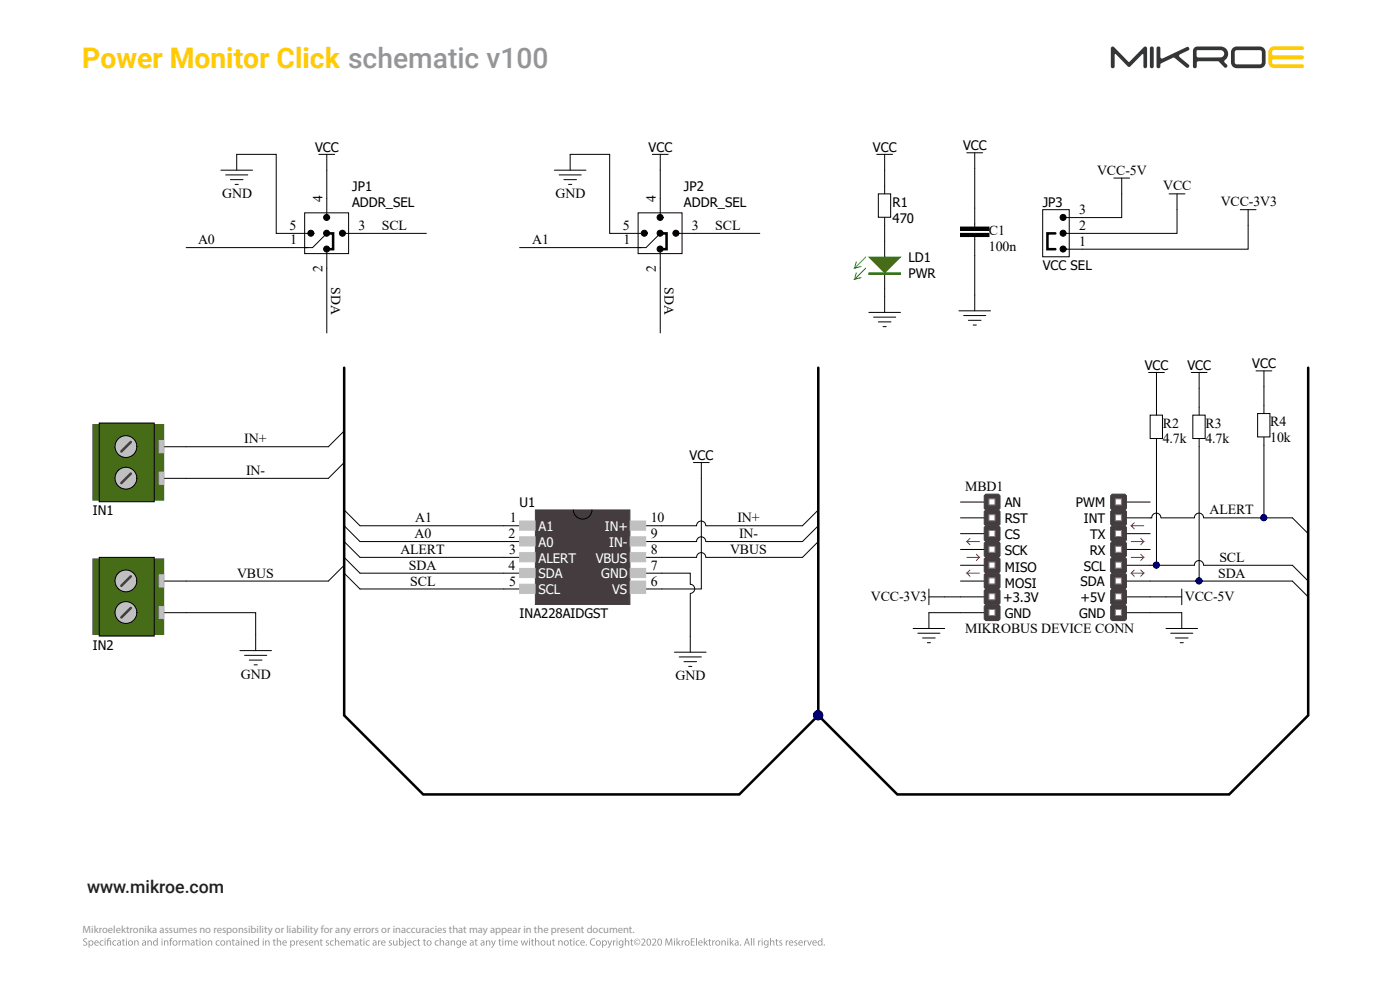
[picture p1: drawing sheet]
<svg xmlns="http://www.w3.org/2000/svg" width="420mm" height="297mm" viewBox="0 0 420 297" stroke-linecap="round" stroke-linejoin="round" font-family="sans-serif">
<path d="M381 14.4l1.3-.5h8.4a.54 .54 0 0 1 .5 .5 .54 .54 0 0 1-.5 .6h-8.6a.9 .9 0 0 0-.5 .8 .9 .9 0 0 0 .5 .8h8.6a.58 .58 0 0 1 .5 .6 .58 .58 0 0 1-.5 .6h-8.6a.8 .8 0 0 0-.5 .8 .8 .8 0 0 0 .7 .7h8.4a.55 .55 0 0 1 .5 .5 .55 .55 0 0 1-.5 .6h-8.4a1.74 1.74 0 0 1-1.8-1.8v-3.3z" fill-rule="evenodd" fill="#ffcc06"/>
<path d="M359 15.1l7.2-.1a1.09 1.09 0 0 1 1.1 1.1 1.09 1.09 0 0 1-1.1 1.1h-6.9l-.3-.5zM358.4 14.2l-.5 1.1v4.6a.58 .58 0 0 0 .6 .5 .58 .58 0 0 0 .5-.5l.1-1.2 .3-.3 6.3 .1a4 4 0 0 0 2.1 1.8l.4-.5-.4-.7a.72 .72 0 0 1-.5-.6 .72 .72 0 0 1 .5-.7 2.22 2.22 0 0 0 .5-2.5 2.22 2.22 0 0 0-2.1-1.4h-6.9zM347.1 14.1l-.1 5.8a.58 .58 0 0 0 .5 .5 .58 .58 0 0 0 .6-.5v-.7l.3-.2 3.7-1.7 3.8 2.9a.57 .57 0 0 0 .7-.1 .57 .57 0 0 0 0-.7l-2.7-2.3-.2-.4 .3-.4 2.5-1.2a.56 .56 0 0 0 .2-.7 .56 .56 0 0 0-.7-.3l-7.3 3.5-.6-.4v-3l-.5-.3zM345.1 14.1l-.1 5.8a.58 .58 0 0 0 .5 .5 .58 .58 0 0 0 .6-.5v-5.5l-.3-.4zM369.8 14.4l.9-.4 7.2-.1a1.74 1.74 0 0 1 1.8 1.8v3a1.74 1.74 0 0 1-1.8 1.7h-6.8a1.74 1.74 0 0 1-1.8-1.7v-3.4zM370.6 15.2l-.2 .5v3l.3 .5 7.2 .1 .6-.3 .1-3.3-.4-.6-7.1-.1zM333.4 14.1l-.1 .4v5.4a.58 .58 0 0 0 .5 .5 .58 .58 0 0 0 .6-.5v-3.5l.3-.2 3.6 3.7 .4 .2 4.2-3.9 .1 3.7a.55 .55 0 0 0 .6 .5 .55 .55 0 0 0 .5-.5v-5.4l-.3-.5-.6 .1-4.5 4.5-4.5-4.5-.4-.2z" fill-rule="evenodd" fill="#343537"/>
<path d="M247.1 283.2a.2 .2 0 0 1 .4 0 .2 .2 0 0 1-.4 0zM245.8 282.1l-.2 .2a.55 .55 0 0 0 0 .6 .55 .55 0 0 0 .6 .3l.2-.4a.52 .52 0 0 0-.1-.6 .52 .52 0 0 0-.5-.1zM245.5 282l.5-.2 .4 .2v-.9h.3v2.3h-.2v-.3a.74 .74 0 0 1-1.2 0 .74 .74 0 0 1 .2-1.1zM244.2 282.1l-.2 .4h.8l-.2-.4zM243.9 282.1a.67 .67 0 0 1 .8-.2 .67 .67 0 0 1 .3 .8h-1a.59 .59 0 0 0 .9 .4l.1 .2a.84 .84 0 0 1-1.1-.1 .84 .84 0 0 1 0-1.1zM242.1 281.8h.3l.4 1.3 .5-1.3h.3l-.6 1.6h-.3zM241.2 281.8h.2v.3l.6-.3v.3l-.5 .3v1h-.3zM240 282.1l-.2 .4h.8l-.2-.4zM239.7 282.1a.67 .67 0 0 1 .8-.2 .67 .67 0 0 1 .3 .8h-1a.59 .59 0 0 0 .9 .4l.1 .2a.84 .84 0 0 1-1.1-.1 .84 .84 0 0 1 0-1.1zM238.3 282l.5-.2 .4 .1-.7 .3a.69 .69 0 0 1 .5 1.2l-.8-.1 .1-.2 .4 .1 .3-.2-.7-.6zM237.1 282.1l-.2 .4h.8l-.1-.4zM236.8 282.1a.67 .67 0 0 1 .9-.2 .67 .67 0 0 1 .3 .8h-1.1a.59 .59 0 0 0 1 .4v.2a.84 .84 0 0 1-1.1-.1 .84 .84 0 0 1 0-1.1zM235.7 281.8h.3v.3l.5-.3v.3l-.5 .3v1h-.3zM233.8 282l.5-.2 .4 .1-.7 .3a.69 .69 0 0 1 .5 1.2l-.8-.1 .1-.2 .3 .1 .3-.2-.6-.6zM232.8 281.5l.3-.1v.4h.4v.3h-.4v.9l.4 .4h-.4l-.2-.3-.1-1h-.2zM231 281.1h.3v1a.55 .55 0 0 1 1 0v1.3h-.3v-1.1l-.3-.3-.4 .3v1.1h-.3zM229.6 282.1l-.1 .2a.57 .57 0 0 0 .4 .9l.4-.4a.51 .51 0 0 0-.1-.6 .51 .51 0 0 0-.6-.1zM229.3 282l.5-.2 .5 .3v-.3h.3v1.4a.81 .81 0 0 1-.4 .8 .81 .81 0 0 1-.9-.1v-.2a.57 .57 0 0 0 .7 .1 .57 .57 0 0 0 .3-.7 .72 .72 0 0 1-1.1 0 .72 .72 0 0 1 .1-1.1zM228.5 281.8h.3v1.6h-.3zM228.5 281.3h.3v.2h-.3zM227.4 281.8h.3v.3l.5-.3v.3l-.5 .3v1h-.3zM226 281.1h.3v2.3h-.3zM225.3 281.1h.3v2.3h-.3zM224.1 281.5l-.3 1h.6zM223.9 281.2h.4l.7 2.2h-.3l-.2-.7h-.8l-.2 .7h-.3zM221.9 283.2a.2 .2 0 0 1 .4 0 .2 .2 0 0 1-.4 0zM220.7 282.7l-.1 .2a.33 .33 0 0 0 .4 .3 .33 .33 0 0 0 .3-.3v-.3zM220.5 281.9l.5-.1 .4 .2 .2 1.4-.3-.2a.49 .49 0 0 1-.7 .1 .49 .49 0 0 1 0-.8l.7-.1v-.2l-.4-.2-.4 .1zM218.9 281.1h.3v1.5l.6-.8h.3l-.6 .7 .7 .9h-.3l-.5-.8-.2 .8h-.3zM218.2 281.8h.3v1.6h-.3zM218.2 281.3h.3v.2h-.3zM216.4 281.8h.3v.3a.57 .57 0 0 1 .7-.3 .57 .57 0 0 1 .3 .7v.9h-.2l-.1-1.1-.5-.2-.2 .3v1h-.3zM214.9 282.6a.54 .54 0 0 0 1 0 .54 .54 0 0 0-1 0zM214.5 282.6a.8 .8 0 0 1 1.6 0 .8 .8 0 0 1-1.6 0zM213.7 281.8h.2v.3l.5-.3v.3l-.4 .3v1h-.3zM212.7 281.5l.3-.1v.4h.4v.3h-.4v.9l.4 .4h-.5l-.2-.3v-1h-.2zM211.1 281.1h.3v1.5l.6-.8h.3l-.5 .7 .6 .9h-.3l-.5-.8-.2 .8h-.3zM209.9 282.1l-.2 .4h.8l-.1-.4zM209.6 282.1a.67 .67 0 0 1 .9-.2 .67 .67 0 0 1 .3 .8h-1.1a.59 .59 0 0 0 1 .4v.2a.84 .84 0 0 1-1.1-.1 .84 .84 0 0 1 0-1.1zM208.8 281.1h.3v2.3h-.3zM207.2 281.2h1.2v.3h-.9v.7h.9v.2h-.9v.8h1v.2h-1.3zM205.7 282.6a.54 .54 0 0 0 1 0 .54 .54 0 0 0-1 0zM205.3 282.6a.8 .8 0 0 1 1.6 0 .8 .8 0 0 1-1.6 0zM204.5 281.8h.2v.3l.5-.3v.3l-.4 .3v1h-.3zM202.9 281.1h.3v1.5l.6-.8h.4l-.6 .7 .6 .9h-.3l-.5-.8-.2 .8h-.3zM202.2 281.8h.3v1.6h-.3zM202.2 281.3h.3v.2h-.3zM199.7 281.2h.4l.5 1.8 .7-1.8h.3l.2 2.2h-.3l-.1-1.9-.7 1.9h-.2l-.6-1.9-.1 1.9h-.2zM197.7 281.6a.9 .9 0 0 0-.3 .9 .9 .9 0 0 0 .7 .6 .92 .92 0 0 0-.4-1.5zM197.4 281.6a.63 .63 0 0 1 .7-.3 .63 .63 0 0 1 .4 .6 .93 .93 0 0 1 .1 1 .93 .93 0 0 1-1 .4l-.4-.9zM195.6 281.5a.74 .74 0 0 1 1.2 .1 .74 .74 0 0 1-.4 1.1l-.4 .5h.9v.2h-1.3l.8-1a.49 .49 0 0 0 .1-.8 .49 .49 0 0 0-.8 .1zM194.5 281.6a.9 .9 0 0 0-.4 .9 .9 .9 0 0 0 .7 .6 .92 .92 0 0 0-.3-1.5zM194.1 281.6a.63 .63 0 0 1 .7-.3 .63 .63 0 0 1 .5 .6 .93 .93 0 0 1 0 1 .93 .93 0 0 1-1 .4l-.4-.9zM192.4 281.5a.74 .74 0 0 1 1.1 .1 .74 .74 0 0 1-.3 1.1l-.5 .5h1v.2h-1.4l.8-1a.49 .49 0 0 0 .1-.8 .49 .49 0 0 0-.7 .1zM190.8 281.9l.4-.2 .3 .2a.47 .47 0 0 0-.6 .1 .47 .47 0 0 0 0 .6 .47 .47 0 0 0 .6 .1 .55 .55 0 0 1-.8 0 .55 .55 0 0 1 .1-.8zM190.3 282.3a.85 .85 0 0 0 1.7 0 .85 .85 0 0 0-1.7 0zM190.1 282.3a1 1 0 0 1 2 0 1 1 0 0 1-2 0zM189.3 281.5l.3-.1v.4h.4v.3h-.4v.9l.3 .4h-.4l-.2-.3v-1h-.3zM187.5 281.1h.3v1a.55 .55 0 0 1 .9 0l.1 1.3h-.3v-1.1l-.4-.3-.3 .3v1.1h-.3zM186.1 282.1l-.2 .2a.57 .57 0 0 0 .4 .9l.4-.4a.51 .51 0 0 0 0-.6 .51 .51 0 0 0-.6-.1zM185.8 282l.5-.2 .5 .3v-.3h.2v1.4a.81 .81 0 0 1-.4 .8 .81 .81 0 0 1-.9-.1l.1-.2a.57 .57 0 0 0 .7 .1 .57 .57 0 0 0 .2-.7 .72 .72 0 0 1-1.1 0 .72 .72 0 0 1 .2-1.1zM185 281.8h.2v1.6h-.2zM185 281.3h.2v.2h-.2zM183.9 281.8h.2l.1 .3 .5-.3v.3l-.5 .3v1h-.3zM182.2 281.8h.3l.4 1.3 .5-1.3h.3l-.7 1.8-.6 .5-.1-.3 .5-.5zM181 282.2l-.1 .2a.48 .48 0 0 0 .2 .7 .48 .48 0 0 0 .6-.2 .55 .55 0 0 0 0-.6 .55 .55 0 0 0-.5-.2zM180.6 281.8h.3v.3a.72 .72 0 0 1 1 0 .72 .72 0 0 1 0 1 .72 .72 0 0 1-1 .1v.8h-.3zM179.1 282.6a.54 .54 0 0 0 1 0 .54 .54 0 0 0-1 0zM178.7 282.6a.8 .8 0 0 1 1.6 0 .8 .8 0 0 1-1.6 0zM177.4 281.4l.9-.2 .3 .1-.1 .2a.88 .88 0 0 0-1.2 .8 .88 .88 0 0 0 1.2 .8l.1 .2a1.12 1.12 0 0 1-1.5-.4 1.12 1.12 0 0 1 .3-1.5zM175.7 283.2a.2 .2 0 0 1 .4 0 .2 .2 0 0 1-.4 0zM174.5 282.1l-.1 .4h.8l-.2-.4zM174.3 282.1a.67 .67 0 0 1 .8-.2 .67 .67 0 0 1 .3 .8h-1.1a.59 .59 0 0 0 1 .4v.2a.84 .84 0 0 1-1-.1 .84 .84 0 0 1 0-1.1zM172.9 282l.6-.2 .4 .1-.1 .2a.58 .58 0 0 0-.8 .5 .58 .58 0 0 0 .8 .5l.1 .2a.81 .81 0 0 1-1.1-.2 .81 .81 0 0 1 .1-1.1zM172 281.8h.3v1.6h-.3zM172.1 281.3h.2v.2h-.2zM171.1 281.5l.2-.1v.4h.4v.3h-.4l.1 .9 .3 .4h-.4l-.2-.3v-1h-.3zM169.4 282.6a.55 .55 0 0 0 1.1 0 .55 .55 0 0 0-1.1 0zM169.1 282.6a.78 .78 0 0 1 1.5 0 .78 .78 0 0 1-1.5 0zM167.5 281.8h.2v.3a.57 .57 0 0 1 .7-.3 .57 .57 0 0 1 .4 .7v.9h-.3v-1.1l-.5-.2-.2 .3v1h-.3zM165.8 281.5l.3-.1v.4h.4v.3h-.4v.9l.4 .4h-.4l-.2-.3-.1-1h-.2zM164 281.8h.3v1.2l.3 .2 .4-.3v-1.1h.3v1.6h-.2v-.3l-.6 .3-.3-.1zM162.4 282.6a.55 .55 0 0 0 1.1 0 .55 .55 0 0 0-1.1 0zM162.1 282.6a.8 .8 0 0 1 1.6 0 .8 .8 0 0 1-1.6 0zM160.5 281.1h.3v1a.55 .55 0 0 1 1 0v1.3h-.3v-1.1l-.3-.3-.4 .3v1.1h-.3zM159.5 281.5l.3-.1v.4h.4v.3h-.4v.9l.4 .4h-.4l-.3-.3v-1h-.2zM158.7 281.8h.3v1.6h-.3zM158.7 281.3h.3v.2h-.3zM156.2 281.8h.3l.3 1.3 .4-1.3h.2l.4 1.3 .4-1.3h.2l-.5 1.6h-.2l-.4-1.3-.4 1.3h-.2zM154.5 282.1l-.2 .4h.8l-.2-.4zM154.2 282.1a.67 .67 0 0 1 .8-.2 .67 .67 0 0 1 .4 .8h-1.1a.59 .59 0 0 0 .9 .4l.1 .2a.84 .84 0 0 1-1.1-.1 .84 .84 0 0 1 0-1.1zM151.5 281.8h.2v.3a.52 .52 0 0 1 .5-.3 .52 .52 0 0 1 .4 .3l.4-.3 .5 .1 .2 1.5h-.3v-1.1l-.3-.3-.4 .3v1.1h-.3v-1.2l-.3-.2-.3 .3-.1 1.1h-.2zM150.7 281.8h.3v1.6h-.3zM150.7 281.3h.3v.2h-.3zM149.7 281.5l.3-.1v.4h.4v.3h-.4v.9l.4 .4h-.4l-.2-.3-.1-1h-.2zM147.3 281.8h.3l.4 1.3 .5-1.3h.2l-.6 1.8-.6 .5-.1-.3 .5-.5zM145.8 281.8h.2v.3a.57 .57 0 0 1 .7-.3 .57 .57 0 0 1 .4 .7v.9h-.3v-1.1l-.5-.2-.2 .3v1h-.3zM144.5 282.7l-.1 .2a.33 .33 0 0 0 .4 .3 .33 .33 0 0 0 .3-.3v-.3zM144.2 281.9l.6-.1 .4 .2 .2 1.4-.3-.2a.49 .49 0 0 1-.8 .1 .49 .49 0 0 1 .1-.8l.7-.1-.1-.2-.3-.2-.4 .1zM142.6 281.5l.3-.1v.4h.4v.3h-.4v.9l.4 .4h-.5l-.2-.3v-1h-.2zM141.3 282.7l-.1 .2a.33 .33 0 0 0 .3 .3 .33 .33 0 0 0 .3-.3v-.3zM141 281.9l.5-.1 .5 .2 .1 1.4-.3-.2a.49 .49 0 0 1-.7 .1 .49 .49 0 0 1 0-.8l.7-.1v-.2l-.3-.2-.4 .1zM139.1 282.1l-.2 .4h.8l-.1-.4zM138.8 282.1a.67 .67 0 0 1 .9-.2 .67 .67 0 0 1 .3 .8h-1.1a.59 .59 0 0 0 1 .4v.2a.84 .84 0 0 1-1.1-.1 .84 .84 0 0 1 0-1.1zM137.4 282.1l-.2 .2a.57 .57 0 0 0 .4 .9l.4-.4a.51 .51 0 0 0-.1-.6 .51 .51 0 0 0-.5-.1zM137.1 282l.5-.2 .4 .3 .1-.3h.2v1.4a.81 .81 0 0 1-.4 .8 .81 .81 0 0 1-.9-.1l.1-.2a.57 .57 0 0 0 .7 .1 .57 .57 0 0 0 .2-.7 .72 .72 0 0 1-1.1 0 .72 .72 0 0 1 .2-1.1zM135.2 281.8h.2l.1 .3a.57 .57 0 0 1 .6-.3 .57 .57 0 0 1 .4 .7v.9h-.3v-1.1l-.5-.2-.2 .3v1h-.3zM133.9 282.7l-.1 .2a.33 .33 0 0 0 .4 .3 .33 .33 0 0 0 .3-.3v-.3zM133.7 281.9l.5-.1 .4 .2 .2 1.4-.3-.2a.49 .49 0 0 1-.7 .1 .49 .49 0 0 1 0-.8l.7-.1v-.2l-.4-.2-.4 .1zM131.9 281.1h.3v1a.55 .55 0 0 1 1 0v1.3h-.2l-.1-1.1-.3-.3-.4 .3v1.1h-.3zM130.6 282l.6-.2 .4 .1-.1 .2a.58 .58 0 0 0-.8 .5 .58 .58 0 0 0 .8 .5l.1 .2a.81 .81 0 0 1-1.1-.2 .81 .81 0 0 1 .1-1.1zM128.3 282.6a.54 .54 0 0 0 1 0 .54 .54 0 0 0-1 0zM127.9 282.6a.8 .8 0 0 1 1.6 0 .8 .8 0 0 1-1.6 0zM127.1 281.5l.3-.1v.4h.4v.3h-.4v.9l.4 .4h-.5l-.2-.3v-1h-.2zM125.4 281.5l.3-.1v.4h.4v.3h-.4v.9l.3 .4h-.4l-.2-.3v-1h-.2zM124 282l.6-.2 .4 .1-.1 .2a.58 .58 0 0 0-.9 .5 .58 .58 0 0 0 .9 .5l.1 .2a.81 .81 0 0 1-1.1-.2 .81 .81 0 0 1 .1-1.1zM122.6 282.1l-.2 .4h.8l-.1-.4zM122.4 282.1a.67 .67 0 0 1 .8-.2 .67 .67 0 0 1 .3 .8h-1.1a.59 .59 0 0 0 1 .4v.2a.84 .84 0 0 1-1.1-.1 .84 .84 0 0 1 .1-1.1zM121.6 281.3h.2v.2h-.3zM121.5 281.8h.3v1.7l-.2 .4-.4 .1 .3-.6zM120.1 282.2l-.1 .2a.52 .52 0 0 0 .1 .6 .52 .52 0 0 0 .6 .1l.1-.2a.55 .55 0 0 0 0-.6 .55 .55 0 0 0-.6-.2zM119.7 281.1h.3v1a.71 .71 0 0 1 1 0 .71 .71 0 0 1-.1 1 .71 .71 0 0 1-1 0v.3h-.2zM117.9 281.8h.3v1.2l.4 .2 .3-.3 .1-1.1h.2v1.6h-.2v-.3l-.5 .3-.4-.1zM116.7 282l.5-.2 .3 .1-.6 .3a.69 .69 0 0 1 .4 1.2l-.7-.1v-.2l.4 .1 .3-.2-.6-.6zM114.8 282.1l-.2 .4h.8l-.1-.4zM114.5 282.1a.67 .67 0 0 1 .8-.2 .67 .67 0 0 1 .4 .8h-1.1a.59 .59 0 0 0 .9 .4l.1 .2a.84 .84 0 0 1-1.1-.1 .84 .84 0 0 1 0-1.1zM113.4 281.8h.2l.1 .3 .5-.3v.3l-.5 .3v1h-.3zM112.1 282.7l-.1 .2a.33 .33 0 0 0 .4 .3 .33 .33 0 0 0 .3-.3v-.3zM111.9 281.9l.5-.1 .5 .2 .1 1.4-.3-.2a.49 .49 0 0 1-.7 .1 .49 .49 0 0 1 0-.8l.7-.1v-.2l-.4-.2-.4 .1zM109.9 282l.6-.2 .4 .1-.1 .2a.58 .58 0 0 0-.8 .5 .58 .58 0 0 0 .8 .5l.1 .2a.81 .81 0 0 1-1.1-.2 .81 .81 0 0 1 .1-1.1zM109 281.8h.3v1.6h-.3zM109.1 281.3h.2v.2h-.2zM108.1 281.5l.2-.1v.4h.4v.3h-.4l.1 .9 .3 .4h-.4l-.2-.3v-1h-.3zM106.7 282.7l-.1 .2a.33 .33 0 0 0 .4 .3 .33 .33 0 0 0 .3-.3v-.3zM106.5 281.9l.5-.1 .4 .2 .2 1.4-.3-.2a.49 .49 0 0 1-.7 .1 .49 .49 0 0 1 0-.8l.7-.1v-.2l-.4-.2-.4 .1zM103.8 281.8h.3v.3a.52 .52 0 0 1 .5-.3 .52 .52 0 0 1 .4 .3l.3-.3 .6 .1 .1 1.5h-.2l-.1-1.1-.3-.3-.3 .3v1.1h-.3v-1.2l-.3-.2-.4 .3v1.1h-.3zM102.6 282.1l-.2 .4h.8l-.1-.4zM102.3 282.1a.67 .67 0 0 1 .8-.2 .67 .67 0 0 1 .4 .8h-1.1a.59 .59 0 0 0 1 .4v.2a.84 .84 0 0 1-1.1-.1 .84 .84 0 0 1 0-1.1zM100.5 281.1h.3v1a.55 .55 0 0 1 .9 0l.1 1.3h-.3v-1.1l-.3-.3-.4 .3v1.1h-.3zM99.2 282l.6-.2 .4 .1-.1 .2a.58 .58 0 0 0-.9 .5 .58 .58 0 0 0 .9 .5l.1 .2a.81 .81 0 0 1-1.1-.2 .81 .81 0 0 1 .1-1.1zM97.8 282l.5-.2 .3 .1-.6 .3a.69 .69 0 0 1 .4 1.2l-.7-.1 .1-.2 .3 .1 .3-.2-.6-.6zM96.1 281.5l.3-.1v.4h.4v.3h-.4v.9l.4 .4h-.4l-.2-.3-.1-1h-.2zM94.3 281.8h.3v.3a.57 .57 0 0 1 .7-.3 .57 .57 0 0 1 .3 .7v.9h-.2l-.1-1.1-.5-.2-.2 .3v1h-.3zM93.1 282.1l-.2 .4h.8l-.1-.4zM92.8 282.1a.67 .67 0 0 1 .8-.2 .67 .67 0 0 1 .4 .8h-1.1a.59 .59 0 0 0 .9 .4l.1 .2a.84 .84 0 0 1-1.1-.1 .84 .84 0 0 1 0-1.1zM91.5 282l.4-.2 .4 .1-.6 .3a.69 .69 0 0 1 .4 1.2l-.7-.1v-.2l.4 .1 .3-.2-.6-.6zM90.2 282.1l-.2 .4h.9l-.2-.4zM90 282.1a.67 .67 0 0 1 .8-.2 .67 .67 0 0 1 .3 .8h-1.1a.59 .59 0 0 0 1 .4v.2a.84 .84 0 0 1-1-.1 .84 .84 0 0 1 0-1.1zM88.9 281.8h.2v.3l.5-.3v.3l-.4 .3v1h-.3zM87.5 282.2l-.1 .2a.48 .48 0 0 0 .2 .7 .48 .48 0 0 0 .6-.2 .55 .55 0 0 0 0-.6 .55 .55 0 0 0-.6-.2zM87.1 281.8h.2v.3a.72 .72 0 0 1 1 0 .72 .72 0 0 1 0 1 .72 .72 0 0 1-.9 .1v.8h-.3zM85.2 282.1l-.2 .4h.8l-.2-.4zM84.9 282.1a.67 .67 0 0 1 .8-.2 .67 .67 0 0 1 .3 .8h-1a.59 .59 0 0 0 .9 .4l.1 .2a.84 .84 0 0 1-1.1-.1 .84 .84 0 0 1 0-1.1zM83 281.1h.3v1a.55 .55 0 0 1 1 0l.1 1.3h-.3l-.1-1.1-.3-.3-.4 .3v1.1h-.3zM82.1 281.5l.2-.1v.4h.4v.3h-.4l.1 .9 .3 .4h-.4l-.2-.3v-1h-.3zM79.5 281.8h.3v.3a.57 .57 0 0 1 .7-.3 .57 .57 0 0 1 .4 .7v.9h-.3v-1.1l-.5-.2-.3 .3v1h-.2zM78.8 281.8h.3v1.6h-.3zM78.8 281.3h.3v.2h-.3zM76.7 282.1l-.1 .2a.55 .55 0 0 0 0 .6 .55 .55 0 0 0 .6 .3l.2-.4a.52 .52 0 0 0-.1-.6 .52 .52 0 0 0-.6-.1zM76.4 282l.5-.2 .5 .2v-.9h.3v2.3h-.3v-.3a.74 .74 0 0 1-1.1 0 .74 .74 0 0 1 .1-1.1zM75.1 282.1l-.2 .4h.8l-.1-.4zM74.8 282.1a.67 .67 0 0 1 .9-.2 .67 .67 0 0 1 .3 .8h-1.1a.59 .59 0 0 0 1 .4v.2a.84 .84 0 0 1-1.1-.1 .84 .84 0 0 1 0-1.1zM73 281.8h.2l.1 .3a.57 .57 0 0 1 .6-.3 .57 .57 0 0 1 .4 .7v.9h-.3v-1.1l-.5-.2-.2 .3v1h-.3zM72.3 281.8h.2v1.6h-.2zM72.3 281.3h.2v.2h-.2zM71 282.7l-.1 .2a.33 .33 0 0 0 .3 .3 .33 .33 0 0 0 .3-.3v-.3zM70.7 281.9l.5-.1 .5 .2 .1 1.4-.2-.2a.49 .49 0 0 1-.8 .1 .49 .49 0 0 1 0-.8l.7-.1v-.2l-.3-.2-.4 .1zM69.7 281.5l.3-.1v.4h.4v.3h-.4v.9l.4 .4h-.4l-.2-.3-.1-1h-.2zM67.9 281.8h.3v.3a.57 .57 0 0 1 .7-.3 .57 .57 0 0 1 .3 .7v.9h-.2l-.1-1.1-.5-.2-.2 .3v1h-.3zM66.4 282.6a.54 .54 0 0 0 1 0 .54 .54 0 0 0-1 0zM66 282.6a.8 .8 0 0 1 1.6 0 .8 .8 0 0 1-1.6 0zM64.9 282l.6-.2 .4 .1-.1 .2a.58 .58 0 0 0-.8 .5 .58 .58 0 0 0 .8 .5l.1 .2a.81 .81 0 0 1-1.1-.2 .81 .81 0 0 1 .1-1.1zM62.3 281.8h.3v.3a.57 .57 0 0 1 .7-.3 .57 .57 0 0 1 .4 .7v.9h-.3l-.1-1.1-.4-.2-.3 .3v1h-.3zM60.8 282.6a.55 .55 0 0 0 1.1 0 .55 .55 0 0 0-1.1 0zM60.4 282.6a.8 .8 0 0 1 1.6 0 .8 .8 0 0 1-1.6 0zM59.9 281.8h.2v1.6h-.2zM59.9 281.3h.2v.2h-.2zM58.9 281.5l.2-.1v.4h.4v.3h-.4l.1 .9 .3 .4h-.4l-.2-.3v-1h-.3zM57.6 282.7l-.1 .2a.33 .33 0 0 0 .3 .3 .33 .33 0 0 0 .3-.3v-.3zM57.3 281.9l.5-.1 .5 .2 .1 1.4-.3-.2a.49 .49 0 0 1-.7 .1 .49 .49 0 0 1 0-.8l.7-.1v-.2l-.4-.2-.4 .1zM54.6 281.8h.3v.3a.52 .52 0 0 1 .5-.3 .52 .52 0 0 1 .4 .3l.3-.3 .6 .1 .1 1.5h-.2l-.1-1.1-.3-.3-.3 .3v1.1h-.3v-1.2l-.3-.2-.4 .3v1.1h-.3zM53.6 281.8h.2v.3l.6-.3v.3l-.5 .3v1h-.3zM52 282.6a.55 .55 0 0 0 1.1 0 .55 .55 0 0 0-1.1 0zM51.7 282.6a.78 .78 0 0 1 1.5 0 .78 .78 0 0 1-1.5 0zM51.2 281.2l.6-.1-.5 .4v.3h.3v.3h-.3v1.3h-.3v-1.3h-.2v-.3h.2zM49.2 281.8h.2l.1 .3a.57 .57 0 0 1 .6-.3 .57 .57 0 0 1 .4 .7v.9h-.3v-1.1l-.5-.2-.2 .3v1h-.3zM48.5 281.8h.2v1.6h-.2zM48.5 281.3h.2v.2h-.2zM46.4 282.1l-.2 .2a.55 .55 0 0 0 0 .6 .55 .55 0 0 0 .6 .3l.2-.4a.52 .52 0 0 0-.1-.6 .52 .52 0 0 0-.5-.1zM46.1 282l.5-.2 .4 .2v-.9h.3v2.3h-.2v-.3a.74 .74 0 0 1-1.2 0 .74 .74 0 0 1 .2-1.1zM44.2 281.8h.3v.3a.57 .57 0 0 1 .7-.3 .57 .57 0 0 1 .3 .7v.9h-.2l-.1-1.1-.5-.2-.2 .3v1h-.3zM43 282.7l-.1 .2a.33 .33 0 0 0 .3 .3 .33 .33 0 0 0 .3-.3v-.3zM42.7 281.9l.5-.1 .5 .2 .1 1.4-.3-.2a.49 .49 0 0 1-.7 .1 .49 .49 0 0 1 0-.8l.7-.1v-.2l-.3-.2-.4 .1zM40.3 281.8h.2v.3a.57 .57 0 0 1 .7-.3 .57 .57 0 0 1 .4 .7v.9h-.3v-1.1l-.5-.2-.2 .3-.1 1h-.2zM38.7 282.6a.55 .55 0 0 0 1.1 0 .55 .55 0 0 0-1.1 0zM38.4 282.6a.78 .78 0 0 1 1.5 0 .78 .78 0 0 1-1.5 0zM37.8 281.8h.3v1.6h-.3zM37.8 281.3h.2v.2h-.2zM36.8 281.5l.3-.1v.4h.4v.3h-.4v.9l.4 .4h-.5l-.2-.3v-1h-.2zM35.5 282.7l-.1 .2a.33 .33 0 0 0 .3 .3 .33 .33 0 0 0 .3-.3v-.3zM35.2 281.9l.5-.1 .5 .2 .1 1.4-.3-.2a.49 .49 0 0 1-.7 .1 .49 .49 0 0 1 0-.8l.7-.1v-.2l-.3-.2-.4 .1zM33.9 282l.6-.2 .4 .1-.1 .2a.58 .58 0 0 0-.8 .5 .58 .58 0 0 0 .8 .5l.1 .2a.81 .81 0 0 1-1.1-.2 .81 .81 0 0 1 .1-1.1zM32.3 281.3l.9-.1-.1 .2h-.5l-.2 .4h.9v1.6h-.2v-1.3h-.7v1.3h-.2v-1.3h-.3v-.3h.3zM31.4 281.8h.3v1.6h-.3zM31.4 281.3h.3v.2h-.3zM30.1 282l.6-.2 .4 .1-.1 .2a.58 .58 0 0 0-.9 .5 .58 .58 0 0 0 .9 .5l.1 .2a.81 .81 0 0 1-1.1-.2 .81 .81 0 0 1 .1-1.1zM28.7 282.1l-.2 .4h.9l-.2-.4zM28.5 282.1a.67 .67 0 0 1 .8-.2 .67 .67 0 0 1 .3 .8h-1.1a.59 .59 0 0 0 1 .4v.2a.84 .84 0 0 1-1.1-.1 .84 .84 0 0 1 .1-1.1zM27 282.2l-.1 .2a.48 .48 0 0 0 .1 .7 .48 .48 0 0 0 .7-.2 .55 .55 0 0 0 0-.6 .55 .55 0 0 0-.6-.2zM26.6 281.8h.2v.3a.72 .72 0 0 1 1 0 .72 .72 0 0 1 0 1 .72 .72 0 0 1-1 .1v.8h-.2zM25.1 281.4l1-.1-.1 .2-.7 .1 .1 .5a.74 .74 0 0 1 .7 1 .74 .74 0 0 1-1.2 .2l.1-.3a.46 .46 0 0 0 .7 .1 .46 .46 0 0 0-.2-.7 .6 .6 0 0 1-.5-.4 .6 .6 0 0 1 .1-.6z" fill="#939598"/>
<g fill="none" stroke="#000" stroke-width=".3">
<path d="M263 46.3h4.8M263.5 58.1h3.7v7h-3.7zM265.4 46.3v4.7M265.4 55.7v2.4M265.4 65.2v2.4M265.4 72.3v4.7M260.7 93.6h9.4M262.1 95h6.6M263.5 96.5h3.8M264.9 97.9h1M265.4 81.8v4.7M265.4 88.9v4.7"/>
<path d="M273.9 188.4h9.5M275.4 189.8h6.6M276.8 191.2h3.8M278.2 192.6h.9M278.7 183.6v4.8M349.8 188.4h9.5M351.2 189.8h6.6M352.6 191.2h3.8M354.1 192.6h.9M354.5 183.6v4.8"/>
</g>
<path d="M260.7 81.8h9.4v.5h-9.4z" fill-rule="evenodd" fill="#00bf00"/>
<path d="M260.7 81.8h9.4v.5h-9.4z" fill="none" stroke="#00bf00" stroke-width=".3"/>
<path d="M260.7 77h9.4l-4.7 4.8z" fill="#00bf00"/>
<path d="M256.9 78.5l-.5 1.9M259.7 77l-3.3 3.4 1.9-.5M260.7 77h9.4l-4.7 4.8zM256.9 81.8l-.5 1.9M259.7 80.4l-3.3 3.3 1.9-.5" fill="none" stroke="#00bf00" stroke-width=".3"/>
<g fill="none" stroke="#000" stroke-width=".3">
<path d="M288.2 150.5h7.1M288.2 155.2h7.1M288.2 159.9h7.1M337.9 150.5h7.1M337.9 155.2h7.1M337.9 159.9h7.1M288.2 164.7h7.1M288.2 169.4h7.1M288.2 174.1h7.1M288.2 178.9h7.1M337.9 164.7h7.1M337.9 169.4h7.1"/>
<path d="M337.9 174.1h7.1M337.9 178.9h7.1M288.2 183.6h7.1M337.9 183.6h7.1"/>
</g>
<path d="M295.3 148.6l.4-.5h3.8l.5 .5v3.8l-.5 .4h-3.8l-.4-.4z" fill-rule="evenodd" fill="#443c3e"/>
<path d="M295.3 148.6l.4-.5h3.8l.5 .5v3.8l-.5 .4h-3.8l-.4-.4z" fill="none" stroke="#443c3e" stroke-width=".3"/>
<path d="M295.3 153.3l.4-.5h3.8l.5 .5v3.8l-.5 .5h-3.8l-.4-.5z" fill-rule="evenodd" fill="#443c3e"/>
<path d="M295.3 153.3l.4-.5h3.8l.5 .5v3.8l-.5 .5h-3.8l-.4-.5z" fill="none" stroke="#443c3e" stroke-width=".3"/>
<g fill="#fff" stroke="#808080" stroke-width=".3">
<path d="M296.7 149.5h1.8v1.8h-1.8z"/>
<path d="M296.7 154.3h1.8v1.8h-1.8z"/>
</g>
<path d="M295.3 158l.4-.4h3.8l.5 .4v3.8l-.5 .5h-3.8l-.4-.5z" fill-rule="evenodd" fill="#443c3e"/>
<path d="M295.3 158l.4-.4h3.8l.5 .4v3.8l-.5 .5h-3.8l-.4-.5z" fill="none" stroke="#443c3e" stroke-width=".3"/>
<path d="M295.3 162.8l.4-.5h3.8l.5 .5v3.8l-.5 .4h-3.8l-.4-.4z" fill-rule="evenodd" fill="#443c3e"/>
<path d="M295.3 162.8l.4-.5h3.8l.5 .5v3.8l-.5 .4h-3.8l-.4-.4z" fill="none" stroke="#443c3e" stroke-width=".3"/>
<g fill="#fff" stroke="#808080" stroke-width=".3">
<path d="M296.7 159h1.8v1.8h-1.8z"/>
<path d="M296.7 163.7h1.8v1.8h-1.8z"/>
</g>
<path d="M295.3 167.5l.4-.5h3.8l.5 .5v3.8l-.5 .5h-3.8l-.4-.5z" fill-rule="evenodd" fill="#443c3e"/>
<path d="M295.3 167.5l.4-.5h3.8l.5 .5v3.8l-.5 .5h-3.8l-.4-.5z" fill="none" stroke="#443c3e" stroke-width=".3"/>
<path d="M295.3 172.3l.4-.5h3.8l.5 .5v3.7l-.5 .5h-3.8l-.4-.5z" fill-rule="evenodd" fill="#443c3e"/>
<path d="M295.3 172.3l.4-.5h3.8l.5 .5v3.7l-.5 .5h-3.8l-.4-.5z" fill="none" stroke="#443c3e" stroke-width=".3"/>
<g fill="#fff" stroke="#808080" stroke-width=".3">
<path d="M296.7 168.5h1.8v1.8h-1.8z"/>
<path d="M296.7 173.2h1.8v1.8h-1.8z"/>
</g>
<path d="M295.3 177l.4-.5h3.8l.5 .5v3.8l-.5 .5h-3.8l-.4-.5z" fill-rule="evenodd" fill="#443c3e"/>
<path d="M295.3 177l.4-.5h3.8l.5 .5v3.8l-.5 .5h-3.8l-.4-.5z" fill="none" stroke="#443c3e" stroke-width=".3"/>
<path d="M295.3 181.7l.4-.4h3.8l.5 .4v3.8l-.5 .5h-3.8l-.4-.5z" fill-rule="evenodd" fill="#443c3e"/>
<path d="M295.3 181.7l.4-.4h3.8l.5 .4v3.8l-.5 .5h-3.8l-.4-.5z" fill="none" stroke="#443c3e" stroke-width=".3"/>
<g fill="#fff" stroke="#808080" stroke-width=".3">
<path d="M296.7 177.9h1.8v1.8h-1.8z"/>
<path d="M296.7 182.7h1.8v1.8h-1.8z"/>
</g>
<path d="M333.7 148.1h3.8l.4 .5v3.8l-.4 .4h-3.8l-.5-.4v-3.8z" fill-rule="evenodd" fill="#443c3e"/>
<path d="M333.2 148.6l.5-.5h3.8l.4 .5v3.8l-.4 .4h-3.8l-.5-.4z" fill="none" stroke="#443c3e" stroke-width=".3"/>
<path d="M333.7 152.8h3.8l.4 .5v3.8l-.4 .5h-3.8l-.5-.5v-3.8z" fill-rule="evenodd" fill="#443c3e"/>
<path d="M333.2 153.3l.5-.5h3.8l.4 .5v3.8l-.4 .5h-3.8l-.5-.5z" fill="none" stroke="#443c3e" stroke-width=".3"/>
<g fill="#fff" stroke="#808080" stroke-width=".3">
<path d="M334.6 149.5h1.8v1.8h-1.8z"/>
<path d="M334.6 154.3h1.8v1.8h-1.8z"/>
</g>
<path d="M333.7 157.6h3.8l.4 .4v3.8l-.4 .5h-3.8l-.5-.5v-3.8z" fill-rule="evenodd" fill="#443c3e"/>
<path d="M333.2 158l.5-.4h3.8l.4 .4v3.8l-.4 .5h-3.8l-.5-.5z" fill="none" stroke="#443c3e" stroke-width=".3"/>
<path d="M333.7 162.3h3.8l.4 .5v3.8l-.4 .4h-3.8l-.5-.4v-3.8z" fill-rule="evenodd" fill="#443c3e"/>
<path d="M333.2 162.8l.5-.5h3.8l.4 .5v3.8l-.4 .4h-3.8l-.5-.4z" fill="none" stroke="#443c3e" stroke-width=".3"/>
<g fill="#fff" stroke="#808080" stroke-width=".3">
<path d="M334.6 159h1.8v1.8h-1.8z"/>
<path d="M334.6 163.7h1.8v1.8h-1.8z"/>
</g>
<path d="M333.7 167h3.8l.4 .5v3.8l-.4 .5h-3.8l-.5-.5v-3.8z" fill-rule="evenodd" fill="#443c3e"/>
<path d="M333.2 167.5l.5-.5h3.8l.4 .5v3.8l-.4 .5h-3.8l-.5-.5z" fill="none" stroke="#443c3e" stroke-width=".3"/>
<path d="M333.7 171.8h3.8l.4 .5v3.7l-.4 .5h-3.8l-.5-.5v-3.7z" fill-rule="evenodd" fill="#443c3e"/>
<path d="M333.2 172.3l.5-.5h3.8l.4 .5v3.7l-.4 .5h-3.8l-.5-.5z" fill="none" stroke="#443c3e" stroke-width=".3"/>
<g fill="#fff" stroke="#808080" stroke-width=".3">
<path d="M334.6 168.5h1.8v1.8h-1.8z"/>
<path d="M334.6 173.2h1.8v1.8h-1.8z"/>
</g>
<path d="M333.2 177l.5-.5h3.8l.4 .5v3.8l-.4 .5h-3.8l-.5-.5z" fill-rule="evenodd" fill="#443c3e"/>
<path d="M333.2 177l.5-.5h3.8l.4 .5v3.8l-.4 .5h-3.8l-.5-.5z" fill="none" stroke="#443c3e" stroke-width=".3"/>
<path d="M333.7 181.3h3.8l.4 .4v3.8l-.4 .5h-3.8l-.5-.5v-3.8z" fill-rule="evenodd" fill="#443c3e"/>
<path d="M333.2 181.7l.5-.4h3.8l.4 .4v3.8l-.4 .5h-3.8l-.5-.5z" fill="none" stroke="#443c3e" stroke-width=".3"/>
<g fill="#fff" stroke="#808080" stroke-width=".3">
<path d="M334.6 177.9h1.8v1.8h-1.8z"/>
<path d="M334.6 182.7h1.8v1.8h-1.8z"/>
</g>
<g fill="none" stroke="#ee0e22" stroke-width=".3">
<path d="M340.3 156.6l-.9 1M343.1 157.6h-3.7l.9 .9M290 167h3.8l-.9 1M291 170.8l-1 1M291 161.4l-1 .9M292.9 166.1l.9 .9M293.8 171.8h-3.8l1 .9M293.8 162.3h-3.8l1 1M339.4 162.3h3.7l-.9 1M339.4 167h3.7l-.9 1M339.4 171.8h3.7l-.9 .9M339.4 171.8l.9 .9"/>
<path d="M340.3 170.8l-.9 1M342.2 161.4l.9 .9M342.2 166.1l.9 .9M342.2 170.8l.9 1"/>
</g>
<g fill="none" stroke="#000" stroke-width=".3">
<path d="M66.3 51h9.5M67.7 52.4h6.6M69.1 53.8h3.8M70.5 55.3h1M71 46.3v4.7M95.7 46.3h4.7M98 46.3v4.7M166.3 51h9.5M167.7 52.4h6.7M169.2 53.8h3.7M170.6 55.3h.9M171 46.3v4.7"/>
<path d="M195.7 46.3h4.7M198.1 46.3v4.7M290 45.8h4.8M292.4 45.8v4.7M334.1 53.4h4.8M336.5 53.4v4.7M350.7 58.1h4.8M353.1 58.1v4.7M288.2 69.9h8.5v1h-8.5zM288.2 68.1h8.5v.9h-8.5zM292.4 62.4v5.7M292.4 70.9v5.7"/>
<path d="M312.8 62.8h8v14.2h-8zM319.9 74.7h4.8M319.9 69.9h4.8M319.9 65.2h4.8M372.1 62.8h4.7M374.4 62.8v4.8M287.7 93.2h9.5M289.1 94.6h6.6M290.5 96h3.8M291.9 97.4h1M292.4 88.4v4.8M344.6 111.6h4.7"/>
<path d="M346.9 111.6v4.8M357.4 111.6h4.7M359.7 111.6v4.8M376.8 111.2h4.8M379.2 111.2v4.7M46.4 133.9h9.4M208 138.6h4.8M210.4 138.6v4.8M345 124.4h3.7v7h-3.7zM346.9 122v2.4M346.9 131.5v2.4M357.8 124.4h3.7v7h-3.7z"/>
<path d="M359.7 122v2.4M359.7 131.5v2.4M377.3 123.9h3.7v7.1h-3.7zM379.2 121.6v2.3M379.2 131v2.4M46.4 143.4h9.4M103.3 152.8l4.7 4.8M103.3 157.6l4.7 4.7M245.5 152.8l-4.8 4.8M245.5 157.6l-4.8 4.7M103.3 162.3l4.7 4.7M103.3 167l4.7 4.8"/>
<path d="M103.3 171.8l4.7 4.7M245.5 162.3l-4.8 4.7M278.7 176.5v4.8M278.7 178.9h4.7M349.8 178.9h4.7M354.5 176.5v4.8M202.3 195.5h9.5M203.8 196.9h6.6M205.2 198.3h3.8M206.6 199.7h1M207.1 190.7v4.8"/>
</g>
<path d="M316.6 69.9h-2.4v4.8h2.4" fill="none" stroke="#000" stroke-width=".76"/>
<g fill="#000" stroke="#000" stroke-width=".3">
<path d="M318.3 74a.9 .9 0 0 0 .2 1.4 .9 .9 0 0 0 1.3-.7l-.9-.1 .9 .1a.9 .9 0 0 0-.5-.9 .9 .9 0 0 0-1 .2zM318.9 74.6l.9 .1z" fill-rule="evenodd"/>
<path d="M318.3 69.2a.9 .9 0 0 0 .2 1.5 .9 .9 0 0 0 1.3-.8h-.9h.9a.9 .9 0 0 0-.5-.8 .9 .9 0 0 0-1 .1zM318.9 69.9h.9z" fill-rule="evenodd"/>
<path d="M318.3 64.5a.9 .9 0 0 0 .2 1.5 .9 .9 0 0 0 1.3-.8h-.9h.9a.9 .9 0 0 0-.5-.9 .9 .9 0 0 0-1 .2zM318.9 65.2h.9z" fill-rule="evenodd"/>
</g>
<g fill="#000">
<path d="M288.2 69.9h8.5v1h-8.5z" fill-rule="evenodd"/>
<path d="M288.2 68.1h8.5v.9h-8.5z" fill-rule="evenodd"/>
</g>
<g fill="#466c18" stroke="#466c18" stroke-width=".3">
<path d="M27.9 127.3h1.8v22.6h-1.8z"/>
<path d="M46.4 127.3h2.7v22.6h-2.7z"/>
</g>
<path d="M29.8 126.8h16.5v23.6h-16.5z" fill="#466c18" stroke="#000" stroke-width=".3"/>
<g fill="#c0c0c0" stroke="#000" stroke-width=".3">
<circle cx="37.8" cy="143.3" r="3.3"/>
<circle cx="37.8" cy="133.8" r="3.3"/>
</g>
<path d="M39.2 132.5l-2.8 2.8M39.2 141.9l-2.8 2.9" fill="none" stroke="#443c3e" stroke-width=".76"/>
<g fill="#c0c0c0" stroke="#c0c0c0" stroke-width=".3">
<path d="M47.8 141.5h1.3v3.7h-1.3z"/>
<path d="M47.8 132h1.3v3.7h-1.3z"/>
</g>
<path d="M46.4 174.1h9.4M46.4 183.6h9.4" fill="none" stroke="#000" stroke-width=".3"/>
<g fill="#466c18" stroke="#466c18" stroke-width=".3">
<path d="M27.9 167.5h1.8v22.7h-1.8z"/>
<path d="M46.4 167.5h2.7v22.7h-2.7z"/>
</g>
<path d="M29.8 167h16.5v23.6h-16.5z" fill="#466c18" stroke="#000" stroke-width=".3"/>
<g fill="#c0c0c0" stroke="#000" stroke-width=".3">
<circle cx="37.8" cy="183.6" r="3.3"/>
<circle cx="37.8" cy="174.1" r="3.3"/>
</g>
<path d="M39.2 172.7l-2.8 2.9M39.2 182.2l-2.8 2.8" fill="none" stroke="#443c3e" stroke-width=".76"/>
<g fill="#c0c0c0" stroke="#c0c0c0" stroke-width=".3">
<path d="M47.8 181.7h1.3v3.7h-1.3z"/>
<path d="M47.8 172.3h1.3v3.6h-1.3z"/>
<path d="M155.9 156.1h4.6v2.8h-4.6z"/>
<path d="M155.9 160.9h4.6v2.7h-4.6z"/>
<path d="M155.9 165.6h4.6v2.8h-4.6z"/>
<path d="M155.9 175.1h4.6v2.7h-4.6z"/>
<path d="M155.9 170.4h4.6v2.7h-4.6z"/>
<path d="M189.1 174.1h4.6v3.7h-4.6z"/>
<path d="M189.1 170.4h4.6v2.7h-4.6z"/>
<path d="M189.1 165.6h4.6v2.8h-4.6z"/>
<path d="M189.1 156.1h4.6v2.8h-4.6z"/>
<path d="M189.1 160.9h4.6v2.7h-4.6z"/>
</g>
<g fill="none" stroke="#000" stroke-width=".3">
<path d="M71 46.3h11.9v23.6h9.4M98 51v13.3M171 46.3h11.9v23.6h9.5M198.1 51v13.3M265.4 51v4.7M292.4 50.5v11.9M336.5 58.1v7.1h-11.8M55.8 74.2h36.5M91.4 63.8h13.2v12.2h-13.2zM98 69.9l-4.2 4.3h-2.4M98 75.6v24.2M103.7 69.9h24.2"/>
<path d="M155.9 74.2h36.5M191.4 63.8h13.2v12.2h-13.2zM198.1 69.9l-4.3 4.3h-2.4M198.1 75.6v24.2M203.8 69.9h24.1M265.4 67.6v4.7M292.4 76.6v11.8M353.1 62.8v7.1h-28.4M374.4 67.6v7.1h-49.7M265.4 86.5v2.4M346.9 116.4v5.6M359.7 116.4v5.6"/>
<path d="M379.2 115.9v5.7M103.3 129.2l-4.8 4.7h-42.7M103.3 138.6l-4.8 4.8h-42.7M346.9 133.9v35.5M359.7 133.9v40.2M379.2 133.4v21.8M108 157.6h47.9M177.6 152.8a2.8 2.8 0 0 1-2.8 2.8 2.8 2.8 0 0 1-2.8-2.8M210.4 143.4v33.1h-16.6M211.7 157.6a1.37 1.37 0 0 0-1.3-1.5 1.37 1.37 0 0 0-1.4 1.5h-15.2M211.8 157.6h28.9M348.3 155.2a1.37 1.37 0 0 0-1.4-1.4 1.37 1.37 0 0 0-1.4 1.4h-.5"/>
<path d="M361.1 155.2a1.37 1.37 0 0 0-1.4-1.4 1.37 1.37 0 0 0-1.4 1.4h-9.9M361.2 155.2h26.5l4.8 4.7M103.3 169.4l-4.8 4.7h-42.7M108 162.3h47.9M108 167h47.9M108 176.5h47.9M108 171.8h47.9M193.8 171.8h13.3v3.3a1.37 1.37 0 0 1 1.3 1.4 1.37 1.37 0 0 1-1.3 1.3M207.1 177.9v12.8M211.7 167a1.37 1.37 0 0 0-1.3-1.4 1.37 1.37 0 0 0-1.4 1.4h-15.2M211.7 162.3a1.37 1.37 0 0 0-1.3-1.4 1.37 1.37 0 0 0-1.4 1.4h-15.2M211.8 162.3h28.9"/>
<path d="M211.8 167h28.9M283.4 178.9h4.8M345 174.1h42.7l4.8 4.8M345 178.9h4.8M361.1 169.4a1.38 1.38 0 0 0-1.4-1.4 1.38 1.38 0 0 0-1.4 1.4h-13.3M361.2 169.4h26.5l4.8 4.7M55.8 183.6h20.9v11.4M72 195h9.4M73.4 196.4h6.6M74.8 197.8h3.8M76.2 199.2h1M278.7 183.6h9.5"/>
<path d="M345 183.6h9.5"/>
</g>
<g fill="#000" stroke="#000" stroke-width=".3">
<path d="M92.6 69.2a.9 .9 0 0 0 .3 1.5 .9 .9 0 0 0 1.2-.8h-.9h.9a.9 .9 0 0 0-.5-.8 .9 .9 0 0 0-1 .1zM93.2 69.9h.9z" fill-rule="evenodd"/>
<path d="M97.4 74a.9 .9 0 0 0 .2 1.4 .9 .9 0 0 0 1.3-.7l-.9-.1 .9 .1a.9 .9 0 0 0-.5-.9 .9 .9 0 0 0-1 .2zM98 74.6l.9 .1z" fill-rule="evenodd"/>
<path d="M97.4 64.5a.9 .9 0 0 0 .2 1.5 .9 .9 0 0 0 1.3-.8h-.9h.9a.9 .9 0 0 0-.5-.9 .9 .9 0 0 0-1 .2zM98 65.2h.9z" fill-rule="evenodd"/>
<path d="M97.4 69.2a.9 .9 0 0 0 .2 1.5 .9 .9 0 0 0 1.3-.8h-.9h.9a.9 .9 0 0 0-.5-.8 .9 .9 0 0 0-1 .1zM98 69.9h.9z" fill-rule="evenodd"/>
<path d="M102.1 69.2a.9 .9 0 0 0 .2 1.5 .9 .9 0 0 0 1.3-.8h-.9h.9a.9 .9 0 0 0-.5-.8 .9 .9 0 0 0-1 .1zM102.7 69.9h.9z" fill-rule="evenodd"/>
<path d="M192.7 69.2a.9 .9 0 0 0 .2 1.5 .9 .9 0 0 0 1.3-.8h-.9h.9a.9 .9 0 0 0-.5-.8 .9 .9 0 0 0-1 .1zM193.3 69.9h.9z" fill-rule="evenodd"/>
<path d="M197.4 74a.9 .9 0 0 0 .2 1.4 .9 .9 0 0 0 1.3-.7l-.9-.1 .9 .1a.9 .9 0 0 0-.5-.9 .9 .9 0 0 0-1 .2zM198 74.6l.9 .1z" fill-rule="evenodd"/>
<path d="M197.4 64.5a.9 .9 0 0 0 .2 1.5 .9 .9 0 0 0 1.3-.8h-.9h.9a.9 .9 0 0 0-.5-.9 .9 .9 0 0 0-1 .2zM198 65.2h.9z" fill-rule="evenodd"/>
<path d="M197.4 69.2a.9 .9 0 0 0 .2 1.5 .9 .9 0 0 0 1.3-.8h-.9h.9a.9 .9 0 0 0-.5-.8 .9 .9 0 0 0-1 .1zM198 69.9h.9z" fill-rule="evenodd"/>
<path d="M202.2 69.2a.9 .9 0 0 0 .2 1.5 .9 .9 0 0 0 1.3-.8h-.9h.9a.9 .9 0 0 0-.5-.8 .9 .9 0 0 0-1 .1zM202.8 69.9h.9z" fill-rule="evenodd"/>
</g>
<path d="M98 69.9h1.9v4.8h-1.9M198.1 69.9h1.9v4.8h-1.9M103.3 110.2v104.2l23.7 23.7h94.8l23.7-23.7M245.5 110.2v104.2l23.7 23.7h99.6l23.7-23.7v-104.2" fill="none" stroke="#000" stroke-width=".76"/>
<path d="M160.6 152.8h28.4v28.4h-28.4z" fill="#443c3e" stroke="#443c3e" stroke-width=".3"/>
<g fill="#000080" stroke="#000080" stroke-width=".3">
<circle cx="379.1" cy="155.2" r=".9"/>
<circle cx="346.9" cy="169.4" r=".9"/>
<circle cx="359.7" cy="174.1" r=".9"/>
<circle cx="245.4" cy="214.4" r="1.37"/>
</g>
<text font-size="8.5" fill="#ffcb05" x="24.7" y="20.3">Power Monitor Click schematic v100</text>
<text font-size="5.3" fill="#231f20" x="26.1" y="267.5">www.mikroe.com</text>
<g font-size="4.2">
<text x="329.2" y="52.3">VCC-5V</text>
<text x="66.6" y="59.4">GND</text>
<text x="166.6" y="59.4">GND</text>
<text x="349" y="57.1">VCC</text>
<text x="323.7" y="64.2">3</text>
<text x="366.2" y="61.8">VCC-3V3</text>
<text x="86.8" y="68.9">5</text>
<text x="107.5" y="68.9">3</text>
<text x="114.5" y="68.9">SCL</text>
<text x="186.8" y="68.9">5</text>
<text x="207.6" y="68.9">3</text>
<text x="214.6" y="68.9">SCL</text>
<text x="296.7" y="70.3">C1</text>
<text x="323.7" y="68.9">2</text>
<text x="59.4" y="73.2">A0</text>
<text x="87" y="73.2">1</text>
<text x="159.7" y="73.2">A1</text>
<text x="187.1" y="73.2">1</text>
<text x="296.7" y="75.1">100n</text>
<text x="323.7" y="73.7">1</text>
<text x="348.8" y="128.1">R2</text>
<text x="361.6" y="128.1">R3</text>
<text x="381.1" y="127.7">R4</text>
<text x="73.3" y="132.9">IN+</text>
<text x="348.8" y="132.9">4.7k</text>
<text x="361.6" y="132.9">4.7k</text>
<text x="381.1" y="132.4">10k</text>
<text x="73.8" y="142.3">IN-</text>
<text x="289.6" y="147.1">MBD1</text>
<text x="362.9" y="154.2">ALERT</text>
<text x="124.4" y="161.3">A0</text>
<text x="124.6" y="156.5">A1</text>
<text x="152.6" y="161.3">2</text>
<text x="152.9" y="156.5">1</text>
<text x="195.2" y="156.5">10</text>
<text x="195.2" y="161.3">9</text>
<text x="221.2" y="156.5">IN+</text>
<text x="221.7" y="161.3">IN-</text>
<text x="120.1" y="166">ALERT</text>
<text x="152.8" y="166">3</text>
<text x="195.2" y="166">8</text>
<text x="219" y="166">VBUS</text>
<text x="71.1" y="173.1">VBUS</text>
<text x="122.7" y="170.8">SDA</text>
<text x="152.6" y="170.8">4</text>
<text x="195.2" y="170.8">7</text>
<text x="365.4" y="173.1">SDA</text>
<text x="365.8" y="168.4">SCL</text>
<text x="123.1" y="175.5">SCL</text>
<text x="152.7" y="175.5">5</text>
<text x="195.2" y="175.5">6</text>
<text x="261.3" y="180.2">VCC-3V3</text>
<text x="355.5" y="180.2">VCC-5V</text>
<text x="289.6" y="189.7">MIKROBUS DEVICE CONN</text>
<text x="72.3" y="203.4">GND</text>
<text x="202.7" y="203.9">GND</text>
</g>
<g font-size="4.1">
<text x="96.7" y="60.5" transform="rotate(-90 96.7 60.5)">4</text>
<text x="196.8" y="60.5" transform="rotate(-90 196.8 60.5)">4</text>
<text x="96.7" y="81.4" transform="rotate(-90 96.7 81.4)">2</text>
<text x="196.8" y="81.4" transform="rotate(-90 196.8 81.4)">2</text>
<text x="99.3" y="86" transform="rotate(90 99.3 86)">SDA</text>
<text x="199.4" y="86" transform="rotate(90 199.4 86)">SDA</text>
</g>
<g font-size="3.9">
<text x="94.5" y="45.5">VCC</text>
<text x="194.6" y="45.5">VCC</text>
<text x="261.9" y="45.5">VCC</text>
<text x="288.9" y="45">VCC</text>
<text x="105.6" y="57.3">JP1</text>
<text x="205.2" y="57.3">JP2</text>
<text x="105.6" y="62">ADDR_SEL</text>
<text x="205.2" y="62">ADDR_SEL</text>
<text x="267.8" y="62">R1</text>
<text x="312.8" y="62">JP3</text>
<text x="267.8" y="66.8">470</text>
<text x="272.5" y="78.6">LD1</text>
<text x="272.5" y="83.4">PWR</text>
<text x="312.8" y="81">VCC SEL</text>
<text x="343.4" y="110.8">VCC</text>
<text x="356.2" y="110.8">VCC</text>
<text x="375.7" y="110.3">VCC</text>
<text x="206.9" y="137.8">VCC</text>
<text x="27.9" y="154.4">IN1</text>
<text x="155.9" y="152">U1</text>
<text x="301.4" y="152">AN</text>
<text x="322.8" y="152">PWM</text>
<text x="301.4" y="156.8">RST</text>
<text x="301.4" y="161.5">CS</text>
<text x="325.1" y="156.8">INT</text>
<text x="327" y="161.5">TX</text>
<text x="301.4" y="166.2">SCK</text>
<text x="326.9" y="166.2">RX</text>
<text x="301.4" y="171.4">MISO</text>
<text x="325.1" y="171">SCL</text>
<text x="301.4" y="176.2">MOSI</text>
<text x="324.2" y="175.7">SDA</text>
<text x="155.9" y="185.2">INA228AIDGST</text>
<text x="301" y="180.4">+3.3V</text>
<text x="301.4" y="185.2">GND</text>
<text x="323.7" y="185.2">GND</text>
<text x="324.2" y="180.5">+5V</text>
<text x="27.9" y="194.7">IN2</text>
</g>
<g font-size="3.9" fill="#fff">
<text x="161.6" y="159.1">A1</text>
<text x="181.5" y="159.1">IN+</text>
<text x="161.6" y="163.9">A0</text>
<text x="182.7" y="163.9">IN-</text>
<text x="161.6" y="168.6">ALERT</text>
<text x="161.6" y="173.3">SDA</text>
<text x="178.7" y="168.6">VBUS</text>
<text x="180.4" y="173.3">GND</text>
<text x="161.6" y="178.1">SCL</text>
<text x="183.6" y="178.1">VS</text>
</g>
<text font-size="3.2" fill="#939598" x="24.8" y="279.6">Mikroelektronika assumes no responsibility or liability for any errors or inaccuracies that may appear in the present document.</text>
</svg>
